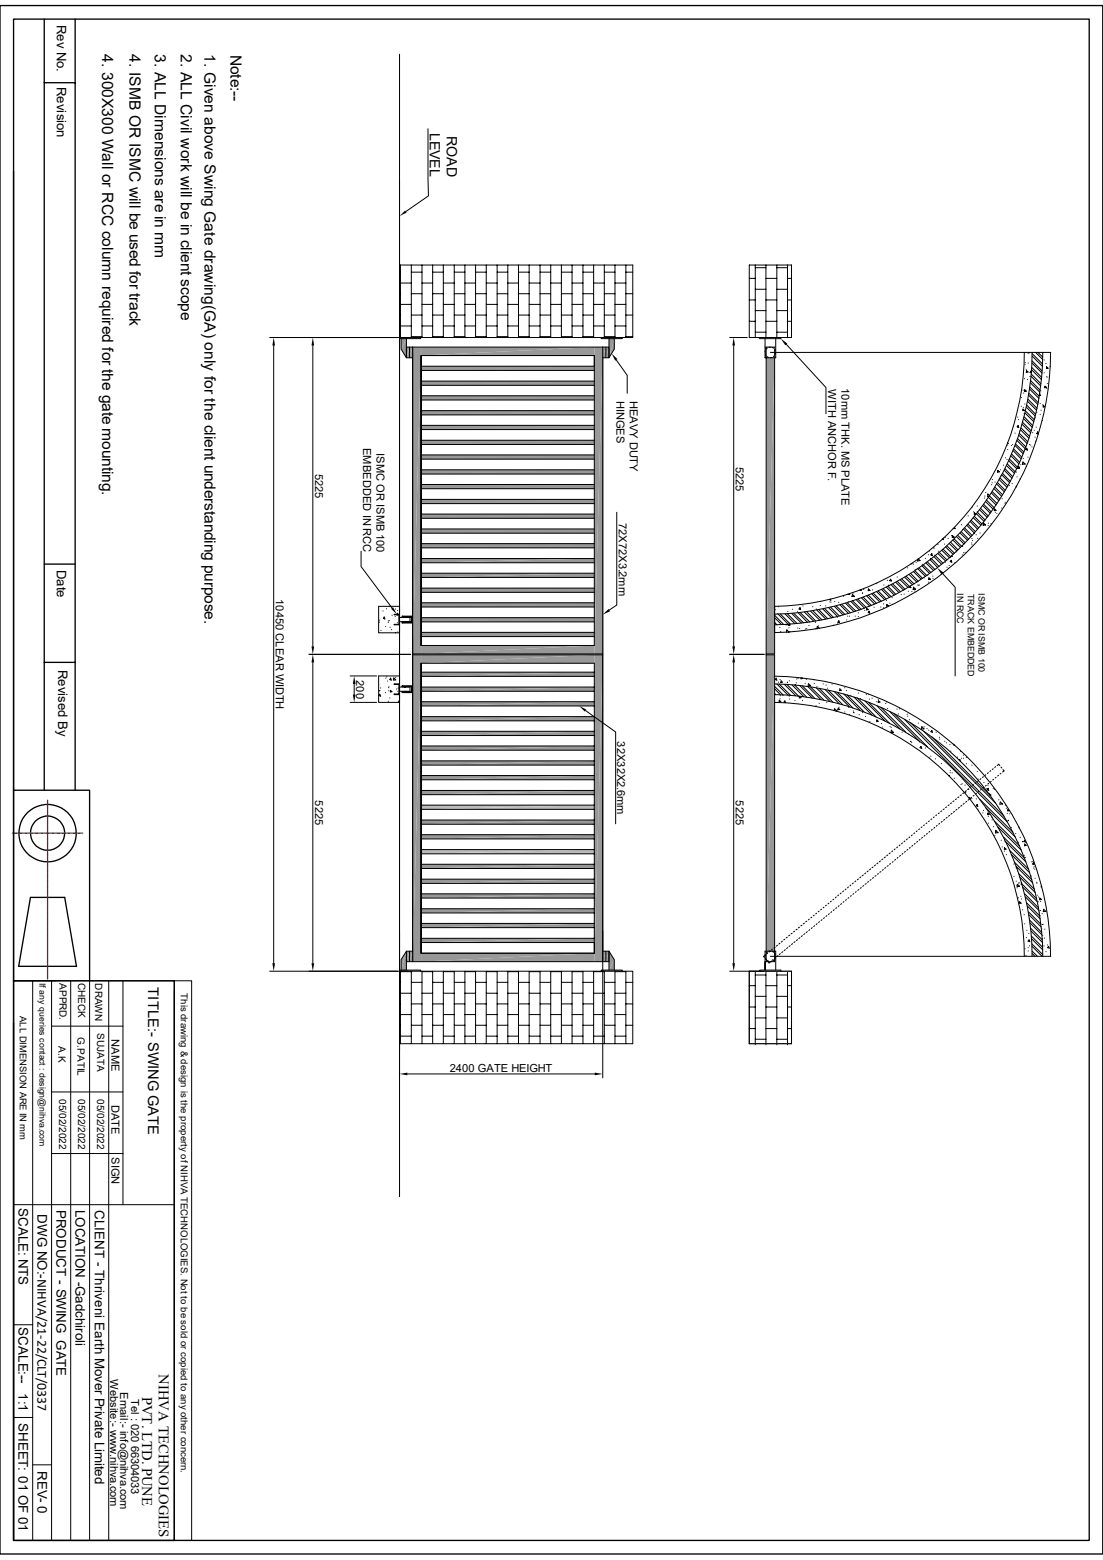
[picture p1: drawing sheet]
<svg xmlns="http://www.w3.org/2000/svg" width="210mm" height="297mm" viewBox="0 0 210 297" stroke-linecap="round" stroke-linejoin="round" font-family="sans-serif">
<g fill="#989898">
<path d="M113.2 124.7h1.6l-1.6 58.4z"/>
<path d="M114.8 124.7v58.4h-1.6z"/>
<path d="M80.2 181.5h33l-33 1.6z"/>
<path d="M80.2 183.1l33-1.6v1.6z"/>
<path d="M80.2 124.7h33l-33 1.6z"/>
<path d="M80.2 126.3l33-1.6v1.6z"/>
<path d="M78.6 124.7h1.6l-1.6 58.4z"/>
<path d="M80.2 124.7v58.4h-1.6z"/>
</g>
<path d="M80.2 67.7h33M114.8 66.1v58.4" fill="none" stroke="#000" stroke-width=".19"/>
<g fill="#989898">
<path d="M145.9 124.7h1.6l-1.6 56.4z"/>
<path d="M147.5 124.7v56.4h-1.6z"/>
<path d="M113.2 66.1h1.6l-1.6 58.4z"/>
<path d="M114.8 66.1v58.4h-1.6z"/>
<path d="M80.2 122.9h33l-33 1.6z"/>
<path d="M80.2 124.5l33-1.6v1.6z"/>
<path d="M80.2 120.4h33l-33 .8z"/>
<path d="M80.2 121.2l33-.8v.8z"/>
<path d="M80.2 117.6h33l-33 .8z"/>
<path d="M80.2 118.4l33-.8v.8z"/>
<path d="M80.2 114.8h33l-33 .8z"/>
<path d="M80.2 115.6l33-.8v.8z"/>
<path d="M80.2 112h33l-33 .8z"/>
<path d="M80.2 112.8l33-.8v.8z"/>
<path d="M80.2 109.1h33l-33 .8z"/>
<path d="M80.2 109.9l33-.8v.8z"/>
<path d="M80.2 106.3h33l-33 .8z"/>
<path d="M80.2 107.1l33-.8v.8z"/>
<path d="M80.2 103.5h33l-33 .8z"/>
<path d="M80.2 104.3l33-.8v.8z"/>
<path d="M80.2 100.7h33l-33 .8z"/>
<path d="M80.2 101.5l33-.8v.8z"/>
<path d="M80.2 97.9h33l-33 .8z"/>
<path d="M80.2 98.7l33-.8v.8z"/>
<path d="M80.2 95.1h33l-33 .8z"/>
<path d="M80.2 95.9l33-.8v.8z"/>
<path d="M80.2 92.2h33l-33 .8z"/>
<path d="M80.2 93l33-.8v.8z"/>
<path d="M80.2 89.5h33l-33 .8z"/>
<path d="M80.2 90.3l33-.8v.8z"/>
<path d="M80.2 86.6h33l-33 .8z"/>
<path d="M80.2 87.4l33-.8v.8z"/>
<path d="M80.2 83.8h33l-33 .8z"/>
<path d="M80.2 84.6l33-.8v.8z"/>
<path d="M80.2 81h33l-33 .8z"/>
<path d="M80.2 81.8l33-.8v.8z"/>
<path d="M80.2 78.2h33l-33 .8z"/>
<path d="M80.2 79l33-.8v.8z"/>
<path d="M80.2 75.4h33l-33 .8z"/>
<path d="M80.2 76.2l33-.8v.8z"/>
<path d="M80.2 72.6h33l-33 .8z"/>
<path d="M80.2 73.4l33-.8v.8z"/>
<path d="M80.2 69.7h33l-33 .8z"/>
<path d="M80.2 70.5l33-.8v.8z"/>
<path d="M80.2 66.1h33l-33 1.6z"/>
<path d="M80.2 67.7l33-1.6v1.6z"/>
<path d="M78.6 66.1h1.6l-1.6 58.4z"/>
<path d="M80.2 66.1v58.4h-1.6z"/>
<path d="M145.9 68.1h1.6l-1.6 56.4z"/>
<path d="M147.5 68.1v56.4h-1.6z"/>
<path d="M80.2 178.6h33l-33 .9z"/>
<path d="M80.2 179.5l33-.9v.9z"/>
<path d="M80.2 175.8h33l-33 .8z"/>
<path d="M80.2 176.6l33-.8v.8z"/>
<path d="M80.2 173h33l-33 .8z"/>
<path d="M80.2 173.8l33-.8v.8z"/>
<path d="M80.2 170.2h33l-33 .8z"/>
<path d="M80.2 171l33-.8v.8z"/>
<path d="M80.2 167.4h33l-33 .8z"/>
<path d="M80.2 168.2l33-.8v.8z"/>
<path d="M80.2 164.5h33l-33 .9z"/>
<path d="M80.2 165.4l33-.9v.9z"/>
<path d="M80.2 158.9h33l-33 .8z"/>
<path d="M80.2 159.7l33-.8v.8z"/>
<path d="M80.2 156.1h33l-33 .8z"/>
<path d="M80.2 156.9l33-.8v.8z"/>
<path d="M80.2 150.5h33l-33 .8z"/>
<path d="M80.2 151.3l33-.8v.8z"/>
<path d="M80.2 147.7h33l-33 .8z"/>
<path d="M80.2 148.5l33-.8v.8z"/>
<path d="M80.2 144.9h33l-33 .8z"/>
<path d="M80.2 145.7l33-.8v.8z"/>
<path d="M80.2 142h33l-33 .8z"/>
<path d="M80.2 142.8l33-.8v.8z"/>
<path d="M80.2 139.2h33l-33 .8z"/>
<path d="M80.2 140l33-.8v.8z"/>
<path d="M80.2 136.4h33l-33 .8z"/>
<path d="M80.2 137.2l33-.8v.8z"/>
<path d="M80.2 133.6h33l-33 .8z"/>
<path d="M80.2 134.4l33-.8v.8z"/>
<path d="M80.2 130.8h33l-33 .8z"/>
<path d="M80.2 131.6l33-.8v.8z"/>
<path d="M80.2 128h33l-33 .8z"/>
<path d="M80.2 128.8l33-.8v.8z"/>
</g>
<g fill="none" stroke="#000" stroke-width=".19">
<path d="M78.6 66.1v58.4M80.2 69.7h33v-2v55.2M80.2 67.7v55.2M80.2 70.5h33M80.2 72.6h33M80.2 73.4h33M80.2 75.4h33M80.2 76.2h33M80.2 78.2h33M80.2 79h33M80.2 81h33M80.2 81.8h33"/>
<path d="M80.2 83.8h33M80.2 84.6h33M80.2 86.6h33M80.2 87.4h33M80.2 89.5h33M80.2 90.3h33M80.2 92.2h33M80.2 93h33M80.2 95.1h33M80.2 95.9h33M80.2 97.9h33M80.2 98.7h33"/>
<path d="M80.2 100.7h33M80.2 101.5h33M80.2 103.5h33M80.2 104.3h33M80.2 106.3h33M80.2 107.1h33M80.2 109.1h33M80.2 109.9h33M80.2 112h33M80.2 112.8h33M80.2 114.8h33M80.2 115.6h33"/>
<path d="M80.2 117.6h33M80.2 118.4h33M80.2 120.4h33M80.2 121.2h33"/>
</g>
<g fill="#989898">
<path d="M78 66.1h.6l-.6 2z"/>
<path d="M78.6 66.1v2h-.6z"/>
<path d="M77.4 66.1h.6l-.6 2z"/>
<path d="M78 66.1v2h-.6z"/>
<path d="M76.4 64.5h1l-1 2z"/>
<path d="M77.4 64.5v3.6l-1-1.6z"/>
</g>
<path d="M80.2 67.7v55.2v-55.2h33M114.8 66.1h-36.2v58.4" fill="none" stroke="#000" stroke-width=".19"/>
<g fill="#989898">
<path d="M116 64.5h1l-1 3.6z"/>
<path d="M117 64.5v2l-1 1.6z"/>
<path d="M115.4 66.1h.6l-.6 2z"/>
<path d="M116 66.1v2h-.6z"/>
<path d="M114.8 66.1h.6l-.6 2z"/>
<path d="M115.4 66.1v2h-.6z"/>
</g>
<g fill="none" stroke="#000" stroke-width=".19">
<path d="M76.1 10.3v217.5M76.1 50.5h44.4v13.8h-44.4M76.1 51.8h.1M76.1 55.9h.1M76.1 60h.1M76.2 50.5v13.8M76.2 53.9h2.1M76.2 58h2.1M78.3 50.5v13.8M78.3 51.8h2M78.3 55.9h2M78.3 60h2"/>
<path d="M80.3 50.5v13.8M80.3 53.9h2.1M80.3 58h2.1M82.4 50.5v13.8M82.4 51.8h2M82.4 55.9h2M82.4 60h2M84.4 50.5v13.8M84.4 53.9h2.1M84.4 58h2.1M86.5 50.5v13.8M86.5 51.8h2"/>
<path d="M86.5 55.9h2M86.5 60h2M88.5 50.5v13.8M88.5 53.9h2.1M88.5 58h2.1M90.6 50.5v13.8M90.6 51.8h2M90.6 55.9h2M90.6 60h2M92.6 50.5v13.8M92.6 53.9h2.1M92.6 58h2.1"/>
<path d="M94.7 50.5v13.8M94.7 51.8h2M94.7 55.9h2M94.7 60h2M96.7 50.5v13.8M96.7 53.9h2M96.7 58h2M98.7 50.5v13.8M98.7 51.8h2.1M98.7 55.9h2.1M98.7 60h2.1M100.8 50.5v13.8"/>
<path d="M100.8 53.9h2M100.8 58h2M102.8 50.5v13.8M102.8 51.8h2.1M102.8 55.9h2.1M102.8 60h2.1M104.9 50.5v13.8M104.9 53.9h2M104.9 58h2M106.9 50.5v13.8M106.9 51.8h2M106.9 55.9h2"/>
<path d="M106.9 60h2M108.9 50.5v13.8M108.9 53.9h2.1M108.9 58h2.1M111 50.5v13.8M111 51.8h2M111 55.9h2M111 60h2M113 50.5v13.8M113 53.9h2.1M113 58h2.1M115.1 50.5v13.8"/>
<path d="M115.1 51.8h2M115.1 55.9h2M115.1 60h2M117.1 50.5v13.8M117.1 53.9h2.1M117.1 58h2.1M119.2 50.5v13.8M119.2 51.8h1.3M119.2 55.9h1.3M119.2 60h1.3M76.1 64.1h.1M76.2 62.1h2.1"/>
<path d="M76.4 64.5v2l1 1.6v-3.6M78 66.1v2M78.3 64.1h2M78.6 66.1h-1.2v2h1.2M80.1 64.3v.2h-4v.2M80.3 62.1h2.1M82.4 64.1h2M84.4 62.1h2.1M86.5 64.1h2M88.5 62.1h2.1M90.6 64.1h2M92.6 62.1h2.1"/>
<path d="M94.7 64.1h2M96.7 62.1h2M98.7 64.1h2.1M100.8 62.1h2M102.8 64.1h2.1M104.9 62.1h2M106.9 64.1h2M108.9 62.1h2.1M111 64.1h2M113 62.1h2.1M114.5 64.3v.2h4v-.2M114.8 68.1h1.2v-2h-1.2v58.4h-36.2"/>
<path d="M115.1 64.1h2M115.4 66.1v2M116 64.5v3.6l1-1.6v-2M117.1 62.1h2.1M119.2 64.1h1.3M80.2 122.9h33M114.8 124.7v58.4M80.2 181.5h33"/>
</g>
<path d="M76.1 64.4h4M114.5 64.4h4" fill="none" stroke="#989898" stroke-width=".21"/>
<path d="M114.8 124.5v.2" fill="none" stroke="#0f0" stroke-width=".19"/>
<g fill="#bababa">
<path d="M80.2 161.8h33l-33 .8z"/>
<path d="M80.2 162.6l33-.8v.8z"/>
<path d="M80.2 153.3h33l-33 .8z"/>
<path d="M80.2 154.1l33-.8v.8z"/>
</g>
<g fill="none" stroke="#000" stroke-width=".19">
<path d="M78.6 124.7v58.4M80.2 126.3v55.2M80.2 139.2h33M80.2 137.2h33M80.2 136.4h33M80.2 134.4h33M80.2 133.6h33M80.2 131.6h33M80.2 130.8h33M80.2 128.8h33M80.2 128h33M113.2 126.3v55.2"/>
<path d="M80.2 159.7h33M80.2 158.9h33M80.2 156.9h33M80.2 156.1h33M80.2 154.1h33M80.2 153.3h33M80.2 151.3h33M80.2 150.5h33M80.2 148.5h33M80.2 147.7h33M80.2 145.7h33M80.2 144.9h33"/>
<path d="M80.2 142.8h33M80.2 142h33M80.2 140h33M80.2 179.5h33M80.2 178.6h33M80.2 176.6h33M80.2 175.8h33M80.2 173.8h33M80.2 173h33M80.2 171h33M80.2 170.2h33M80.2 168.2h33"/>
<path d="M80.2 167.4h33M80.2 165.4h33M80.2 164.5h33M80.2 162.6h33M80.2 161.8h33"/>
</g>
<g fill="#989898">
<path d="M78 181.1h.6l-.6 2z"/>
<path d="M78.6 181.1v2h-.6z"/>
<path d="M77.4 181.1h.6l-.6 2z"/>
<path d="M78 181.1v2h-.6z"/>
<path d="M77.4 181.1l-1 3.6v-2z"/>
<path d="M77.4 181.1v3.6h-1z"/>
</g>
<path d="M78.6 124.7v58.4h36.2M80.2 181.5v-55.2v55.2h33" fill="none" stroke="#000" stroke-width=".19"/>
<g fill="#989898">
<path d="M116 181.1l1 1.6-1 2z"/>
<path d="M117 182.7v2h-1z"/>
<path d="M115.4 181.1h.6l-.6 2z"/>
<path d="M116 181.1v2h-.6z"/>
<path d="M114.8 181.1h.6l-.6 2z"/>
<path d="M115.4 181.1v2h-.6z"/>
</g>
<g fill="none" stroke="#000" stroke-width=".19">
<path d="M76.1 34.4v165.5M142.7 50.5h8v13.8h-8zM142.7 53h1.1M142.7 57.1h1.1M143.8 50.5v13.8M143.8 51h2M143.8 55.1h2M143.8 59.1h2M145.8 50.5v13.8M145.8 53h2.1M145.8 57.1h2.1M147.9 50.5v13.8"/>
<path d="M147.9 51h2M147.9 55.1h2M147.9 59.1h2M149.9 50.5v13.8M149.9 53h.8M149.9 57.1h.8M142.7 61.2h1.1M143.8 63.2h2M145.7 64.5v1.6M145.8 61.2h2.1M147.5 66.1v58.4M147.9 63.2h2"/>
<path d="M149.9 61.2h.8M193.8 79.4h.1M193.9 79.9h.1M194.4 77.3h.1M194.5 75.7h.1M194.8 77.9l.3 .2-.3 .1zM194.8 74.3h.1M194.8 77.6h.1M194.9 74.8h.1M195 78.7h.1M195 72.1h.1M195.1 74.5v-.3l.3 .3h-.3"/>
<path d="M195.1 76.9h.1M195.2 69.4h.1M195.2 69h.1M195.4 70.3h.1M195.5 70.6l.2 .2-.3 .1zM195.6 72.3h.1M195.7 67.1v.1M195.7 69.1h.1M196 67.1l-.3 .1M196.1 71.7h.1M196.4 70.9l-.1-.2-.2 .2 .3 .1M183 99.9h.1"/>
<path d="M184.3 98.2h.1M185.1 96.5h.1M185.4 97.5h.1M185.5 97.6l.3 .3h-.3zM186.1 96.4h.1M186.1 97.4h.1M187.4 94.8h.1M187.5 94.4h.1M187.7 93.8h.1M188.4 94.4l-.3-.3-.1 .4h.3M188.8 92.3h.1M188.9 91.9h.1"/>
<path d="M188.9 91.3h.1M189.4 91.8h.1M189.9 89.9l.1-.3 .3 .2-.4 .1M190.1 89.7h.1M190.5 89.5h.1M190.6 90.6h.1M191.1 88.6h.1M191.4 87.2h.1M191.7 87.5h.1M191.9 84.8h.1M191.9 84.3v.2l-.1-.1M191.9 85.6h.1"/>
<path d="M192.1 87.5h.1M192.6 84.8h.1M192.8 84.6h.1M193.3 82.5h.1M193.8 81l.2 .4-.3-.1zM194.1 82.1h.1M194.7 80.3h.1M72.2 118.4h.1M72.3 118.1h.1M72.9 116.3h.1M73.2 117.5l.1 .4-.3-.2zM73.4 119.3h.1"/>
<path d="M73.6 115.9h.1M73.9 118.5h.1M73.9 118.2h.1M74 115.5h.1M74.1 118.2h.1M74.3 119.4h.1M74.5 119.9h.1M74.6 117.1h.1M75.2 117.3h.1M75.3 116h.1M75.6 117v-.2l.3 .2M75.6 117.1h.2"/>
<path d="M75.6 118.6h.1M75.7 116.2h.1M76.1 117.9v-.9h-1l.8 .1v1.8l-.8 .1h1M76.1 117.6h2v.8h-2M77 117.4v.2M77 118.4h.1M77.2 117.4v.2M77.2 118.4h.1M78.6 117.3h-2v.1h1.8v1h-1.8v.2h2M147.6 116.1h.1M148.1 116.8h.1M148.3 115.5h.1"/>
<path d="M150 116.4h.1M150.9 116h.1M151.8 116.5h.1M152.3 115.7l.1 .3h-.3zM152.9 115.4h.1M154.7 115.5h.1M155.4 116h.1M156.2 115.3h.1M156.3 114.6h.1M157.2 115.4h.1M158 114.6h.1M158.1 114l.1 .3-.3-.2"/>
<path d="M158.2 114.6h.1M158.9 114.5h.1M159.7 114.7h.1M160.6 113.5h.1M161.5 114.6h.1M161.7 113l.1 .1h-.3M162.3 114.3h.1M162.3 113.2l.4 .3-.5 .1zM162.4 112.9h.1M163.5 113.9h.1M163.9 112.3l.1 .1h-.3M164.2 112.9h.1"/>
<path d="M164.2 113h.1M164.4 112.2h.1M165.3 112.4l.1-.3 .3 .3-.4 .1M166.1 112.3h.1M166.9 111.1h.1M168.3 111.4h.1M169 110.5h.1M169.3 111.5l-.1-.1v.2M169.4 110.6h.1M169.6 110.3l.1 .3-.3-.1zM170.8 109.9h.1M172.8 108.1h.1"/>
<path d="M173.6 107.3l-.2 .1M173.9 107.4h.1M174.2 108.4h.1M174.4 107.1h.1M174.6 108.2h.1M174.8 106.4l.4 .3-.5 .1 .1-.3M175.6 107.4h.1M176.2 106.3h.1M176.8 105.6h.1M177 104.9h.1M177.3 106.5l-.1-.2v.3M177.4 105.4l.1 .4-.3-.1z"/>
<path d="M177.8 104.2h.1M177.8 104.4h.1M178 105.7h.1M178.6 103.7h.1M178.6 104.9h.1M179.5 102.6l.1 .1h-.2M179.7 102.4h.1M179.8 103.6h.1M180 102.4h.1M180.5 102.5h.1M181.1 102h.1M181.3 102.3l.1-.3 .3 .2-.4 .1"/>
<path d="M181.7 102.4h.1M181.7 100.5l.2 .1M181.9 100.6l-.4 .1M183.3 100.8h.1M72.2 131.5h.1M72.3 132.2l.2 .3-.4-.1zM72.3 131.5h.1M72.4 131h.1M72.5 120h.1M73.4 131.9h.1M73.4 129.1h.1M73.6 128.9h.1"/>
<path d="M73.8 129.7h.1M73.9 133.5h.1M74 130.9h.1M74 131.5h.1M74 130.8h.1M74.2 132.9h.1M74.4 129.1l.1 .4-.3-.1zM74.6 131.7l-.3-.3v.3h.3M75 129l.4 .5h-.5zM75.1 130.3h.8v1.8h-.8v.1h1M75.1 130.2h1M75.3 120.5h.1"/>
<path d="M75.3 128.9h.1M75.5 131.2h.1M75.7 131.6h.1M75.7 120.3h.1M75.8 131h.1M75.9 132.3h.1M76.1 130.8h2v.8h-2M76.1 133.5l-.2 .1 .2 .1M77 130.7v.1M77 131.6v.1M77.2 130.7v.1M77.2 131.6v.1"/>
<path d="M78.6 130.6h-2v.1h1.8v1h-1.8v.2h2M78.6 124.7h36.2v58.4h1.2v-2h-1.2M80.2 126.3h33M76.1 184.9h44.4v13.8h-44.4M76.1 184.5v.2h4v.2M76.1 187h.1M76.1 191.1h.1M76.1 195.2h.1M76.2 184.9v13.8M76.2 185h2.1M76.2 189.1h2.1M76.2 193.2h2.1"/>
<path d="M76.2 197.3h2.1M76.4 184.7v-2l1-1.6v3.6M78 181.1v2M78.3 184.9v13.8M78.3 187h2M78.3 191.1h2M78.3 195.2h2M78.6 181.1h-1.2v2h1.2M80.3 184.9v13.8M80.3 185h2.1M80.3 189.1h2.1M80.3 193.2h2.1"/>
<path d="M80.3 197.3h2.1M82.4 184.9v13.8M82.4 187h2M82.4 191.1h2M82.4 195.2h2M84.4 184.9v13.8M84.4 185h2.1M84.4 189.1h2.1M84.4 193.2h2.1M84.4 197.3h2.1M86.5 184.9v13.8M86.5 187h2"/>
<path d="M86.5 191.1h2M86.5 195.2h2M88.5 184.9v13.8M88.5 185h2.1M88.5 189.1h2.1M88.5 193.2h2.1M88.5 197.3h2.1M90.6 184.9v13.8M90.6 187h2M90.6 191.1h2M90.6 195.2h2M92.6 184.9v13.8"/>
<path d="M92.6 185h2.1M92.6 189.1h2.1M92.6 193.2h2.1M92.6 197.3h2.1M94.7 184.9v13.8M94.7 187h2M94.7 191.1h2M94.7 195.2h2M96.7 184.9v13.8M96.7 185h2M96.7 189.1h2M96.7 193.2h2"/>
<path d="M96.7 197.3h2M98.7 184.9v13.8M98.7 187h2.1M98.7 191.1h2.1M98.7 195.2h2.1M100.8 184.9v13.8M100.8 185h2M100.8 189.1h2M100.8 193.2h2M100.8 197.3h2M102.8 184.9v13.8M102.8 187h2.1"/>
<path d="M102.8 191.1h2.1M102.8 195.2h2.1M104.9 184.9v13.8M104.9 185h2M104.9 189.1h2M104.9 193.2h2M104.9 197.3h2M106.9 184.9v13.8M106.9 187h2M106.9 191.1h2M106.9 195.2h2M108.9 184.9v13.8"/>
<path d="M108.9 185h2.1M108.9 189.1h2.1M108.9 193.2h2.1M108.9 197.3h2.1M111 184.9v13.8M111 187h2M111 191.1h2M111 195.2h2M113 184.9v13.8M113 185h2.1M113 189.1h2.1M113 193.2h2.1"/>
<path d="M113 197.3h2.1M114.5 184.9v-.2h4v.2M115.1 184.9v13.8M115.1 187h2M115.1 191.1h2M115.1 195.2h2M115.4 181.1v2M116 184.7v-3.6l1 1.6v2M117.1 184.9v13.8M117.1 185h2.1M117.1 189.1h2.1M117.1 193.2h2.1"/>
<path d="M117.1 197.3h2.1M119.2 184.9v13.8M119.2 187h1.3M119.2 191.1h1.3M119.2 195.2h1.3M142.7 184.9v13.8M142.7 187.7h1.1M142.7 191.7h1.1M142.7 195.8h1.1M143.8 185.1v13.8M143.8 185.6h2M143.8 189.7h2"/>
<path d="M143.8 193.8h2M143.8 197.9h2M145.8 185.1v13.8M145.8 187.7h2.1M145.8 191.7h2.1M145.8 195.8h2.1M147.9 185.1v13.8M147.9 185.6h2M147.9 189.7h2M147.9 193.8h2M147.9 197.9h2M149.9 185.1v13.8"/>
<path d="M149.9 187.7h.8M149.9 191.7h.8M149.9 195.8h.8M150.7 184.9v13.8"/>
</g>
<path d="M76.1 184.8h4M114.5 184.8h4" fill="none" stroke="#989898" stroke-width=".21"/>
<path d="M142.7 198.7h8M142.7 184.9h8" fill="none" stroke="#0f0" stroke-width=".19"/>
<g fill="#989898">
<path d="M147.5 67.7l-.1 .4z"/>
<path d="M147.5 67.7v.4h-.1z"/>
<path d="M147.4 66.1h.1l-.1 .2z"/>
<path d="M147.5 66.1v.4l-.1-.2z"/>
<path d="M147.2 67.9l.2-.1-.2 .3z"/>
<path d="M147.4 67.8v.3h-.2z"/>
<path d="M147.2 66.1h.2l-.2 .2z"/>
<path d="M147.2 66.3l.2-.2v.2z"/>
<path d="M147.1 68l.1-.1z"/>
<path d="M147.2 67.9v.2h-.1z"/>
<path d="M147.1 66.1h.1z"/>
<path d="M147.1 66.2l.1-.1v.2z"/>
<path d="M146.7 66.1h.2z"/>
<path d="M146.7 68.1h.2z"/>
<path d="M146.9 68.1l.2-.1z"/>
<path d="M146.9 66.1h.2z"/>
<path d="M146.9 66.1l.2 .1z"/>
<path d="M146.5 66.1h.2z"/>
<path d="M146.5 68.1h.2z"/>
<path d="M146.3 68l.2 .1z"/>
<path d="M146.3 68.1h.2z"/>
<path d="M146.3 66.1h.2z"/>
<path d="M146.3 66.2l.2-.1z"/>
<path d="M146.1 67.9l.2 .1-.2 .1z"/>
<path d="M146.1 68.1l.2-.1z"/>
<path d="M146.1 66.1h.2l-.2 .2z"/>
<path d="M146.1 66.3l.2-.2z"/>
<path d="M146 67.8l.1 .1-.1 .2z"/>
<path d="M146.1 67.9v.2h-.1z"/>
<path d="M146 66.1h.1l-.1 .2z"/>
<path d="M146.1 66.1l-.1 .2z"/>
<path d="M145.9 67.7l.1 .1-.1 .3z"/>
<path d="M146 67.8v.3h-.1z"/>
<path d="M145.9 66.1h.1l-.1 .4z"/>
<path d="M146 66.1l-.1 .4z"/>
</g>
<g fill="none" stroke="#000" stroke-width=".19">
<path d="M81.5 24.5l.1 12.8-4.3 3M51.4 64.3h26.2M52.1 65.8v117.6M59.6 65.8v57.3M117.3 68.5l2.1 3v3.4M138.9 64.3h3.4M139.7 65.8v57.3M144.7 64.3v.2h4v-.2M145.7 66.8v.2M145.8 67.4v.2M146.1 66.3l-.2 .2M146.1 67.9l.2 .1"/>
<path d="M146.7 66.1h-.3M146.7 67.1h53.4M146.9 68.1h-.2M147.1 66.2l.2 .1M147.4 67.7l-.1 .2M147.5 66.1h-1.6v117h1.6v-58.4h-1.6M147.5 66.5l.1 .3M147.7 67.1l-.1 .3M147.7 64.5v3.6h-2v-2M149.7 65.6l7.6 8.2v5M194.9 79.7l1.7 1.7M195 79.4l1.6 1.6"/>
<path d="M195 67.1a48.4 48.4 0 0 1-47.5 48.3v5.1M195.2 78.7l1.6 1.6M195.3 78.3l1.6 1.6M195.5 77.6l1.6 1.6M195.5 77.2l1.7 1.7M195.7 76.4l1.7 1.7M195.7 76l1.7 1.7M195.9 75.3l1.7 1.7M195.9 74.9l1.8 1.7M196 74.1l1.8 1.8M196.1 73.7l1.8 1.7M196.2 72.9l1.8 1.8"/>
<path d="M196.3 72.5l1.7 1.8M196.3 71.7l1.9 1.8M196.4 71.2l1.8 1.9M196.4 70.4l1.9 1.9M196.5 70l1.8 1.8M196.5 68.7l1.9 1.9M196.5 69.1l1.9 1.9M196.5 67.1a49.8 49.8 0 0 1-49 49.8M196.6 67.4l1.9 1.9M196.6 67.8l1.9 2M197.1 79.5h.1M197.2 67.1l1.3 1.4"/>
<path d="M197.4 78.6h.1M197.6 67.1l.9 .9M198 75l.1 .3-.2-.1M198 76.8h.1M198 78.9h.1M198.2 74.4h.1M198.2 78.1h.1M198.5 77h.1M198.5 67.1a51.9 51.9 0 0 1-51 51.9M198.6 77.5v-.3l.3 .2-.3 .1M198.8 68.5h.1M198.8 71h.1"/>
<path d="M199.1 69.2h.1M199.2 71.8h.1M199.3 69.9l.3 .2h-.3zM199.3 73.7l-.3-.2-.1 .3h.4M199.3 74h.1M199.4 73h.1M199.5 71.8h.1M199.9 69.8h.1M200 67.1a53.4 53.4 0 0 1-52.5 53.3M117.4 97.5v17.7l-1.4 1M184.3 99.8l1.4 1.4M184.7 99.3l1.4 1.5"/>
<path d="M184.9 99.1l1.5 1.4M185.3 98.6l1.5 1.4M185.5 98.3l1.5 1.5M185.9 97.8l1.5 1.5M186.1 97.6l1.5 1.4M186.5 97.1l1.5 1.4M186.7 96.8l1.5 1.5M187.1 96.3l1.5 1.4M187.2 99.5l.5 .4-.5 .1zM187.3 96l1.4 1.5M187.7 95.5l1.4 1.4M187.8 95.2l1.5 1.5"/>
<path d="M188.2 99.6h.1M188.2 94.7l1.5 1.4M188.4 94.4l1.4 1.4M188.7 99.7h.1M188.8 93.9l1.4 1.4M188.9 93.6l1.5 1.4M189.3 93l1.4 1.5M189.3 97.2l.1-.3 .3 .3h-.4M189.4 92.8l1.5 1.4M189.5 97.5h.1M189.8 97.7h.1M189.8 92.2l1.4 1.4"/>
<path d="M189.9 91.9l1.5 1.4M190.2 91.3l1.5 1.5M190.4 91l1.5 1.5M190.7 96.7h.1M190.8 90.4l1.4 1.5M190.8 95h.1M190.9 90.1l1.5 1.6M191.2 89.5l1.5 1.6M191.3 95.9h.1M191.3 89.2l1.5 1.6M191.4 95.6h.1M191.6 88.6l1.6 1.5"/>
<path d="M191.8 88.3l1.5 1.5M192.1 87.7l1.5 1.5M192.2 92.4h.1M192.2 87.4l1.5 1.5M192.5 86.8l1.5 1.5M192.6 86.4l1.5 1.6M192.7 92.1h.1M192.9 85.8l1.5 1.6M193 85.5l1.6 1.5M193.3 84.8l1.5 1.6M193.4 84.5l1.5 1.6M193.5 89.9h.1"/>
<path d="M193.6 92.6l-.1 .2M193.6 90.8h.1M193.6 83.9l1.6 1.5M193.8 83.5l1.5 1.6M193.8 88.9l.3 .2-.3 .1zM194 82.8l1.6 1.7M194.1 88.9h.1M194.1 82.5l1.6 1.6M194.2 91.2h.1M194.3 81.8l1.6 1.6M194.4 88.5h.1M194.4 81.5l1.6 1.6"/>
<path d="M194.6 80.8l1.7 1.6M194.7 80.4l1.6 1.6M194.8 88l.4 .3-.5 .1zM194.8 87.3h.1M195.4 88.8h.1M195.5 85.3l.1 .4-.3-.1zM195.7 87h.1M196 84.6h.1M196.2 84.8h.1M196.5 85.1h.1M196.6 82.4h.1M196.9 81.9h.1"/>
<path d="M197.1 83.2h.1M197.2 84h.1M197.3 81.3h.1M197.5 82.2h.1M197.6 82.3l.1 .3h-.3zM198.5 80.1h.1M68.7 104.9v3l5.9 7.8M76.1 117v-1.6h-4v5.1h4v-1.5M147.5 117.6l1.3 1.3M147.5 117.1l1.7 1.8M147.5 118.5l.4 .5M148.2 116.9l1.9 1.9"/>
<path d="M148.5 119.5h.1M148.6 116.9l1.9 1.9M149.5 116.9l1.8 1.8M149.6 118.9h.3M149.9 118.9h.1M149.9 116.8l1.9 1.9M150.2 118.8l-.1 .2 .3 .1M150.2 119.5h.1M150.3 118.8l.1 .3M150.7 116.8l1.9 1.8M151.1 116.8l1.9 1.8M151.9 119.6h.1"/>
<path d="M152 116.7l1.8 1.8M152.2 119.7h.1M152.4 116.6l1.8 1.8M153.2 116.5l1.7 1.8M153.3 119.8h.1M153.6 119.7h.1M153.6 116.5l1.7 1.7M154 119.1h.1M154.3 116.4l1.8 1.7M154.8 116.3l1.7 1.7M155.2 118.5h.1M155.3 119.7h.1"/>
<path d="M155.5 116.2l1.7 1.7M155.6 119.7h.1M155.8 119.2h.1M155.9 116.1l1.7 1.7M156 119.6l-.4-.3-.1 .4M156.7 116l1.7 1.6M157 115.9l1.7 1.7M157.8 115.7l1.6 1.6M158.2 115.6l1.6 1.7M158.7 119h.1M158.9 115.4l1.6 1.7M159.2 115.4l1.7 1.6"/>
<path d="M159.4 118.6h.1M159.4 117.5h.1M159.7 118.2l.2 .3-.3-.1zM159.9 115.1l1.6 1.7M160 117.3h.1M160.3 115.1l1.6 1.6M161 114.9l1.6 1.6M161.2 118h.1M161.3 114.8l1.6 1.5M161.4 117.3h.1M161.7 117.3h.1M162 114.5l1.6 1.6"/>
<path d="M162.3 114.4l1.7 1.6M162.8 117.3h.1M163 114.2l1.6 1.6M163.4 114.1l1.5 1.6M163.4 117.4h.1M163.4 116.7h.1M164 113.8l1.6 1.6M164.4 113.7l1.5 1.6M164.6 116.2h.1M165 113.5l1.5 1.5M165.3 116l-.3-.2v.3h.3M165.4 113.3l1.5 1.6"/>
<path d="M165.5 116.4l.1 .3-.3-.1zM166 113.1l1.5 1.5M166.3 112.9l1.5 1.6M166.4 115.6h.1M166.9 112.6l1.5 1.6M167.2 112.5l1.5 1.5M167.7 115.6h.1M167.9 112.2l1.5 1.5M168.1 112.1l1.6 1.5M168.2 115h.1M168.2 115.7h.1M168.8 114.3h.1"/>
<path d="M168.8 111.8l1.5 1.5M168.9 115.1l.3 .3h-.4zM169.1 111.6l1.5 1.6M169.4 114.9h.1M169.7 111.3l1.5 1.5M169.8 113.8h.1M169.9 115.1h.1M170 111.2l1.4 1.4M170.6 110.9l1.4 1.5M170.9 110.7l1.4 1.5M171.4 110.4l1.5 1.4M171.6 113.2h.1"/>
<path d="M171.7 110.2l1.5 1.5-.1 .1 .3 .1-.1-.3M172.1 113.1h.1M172.3 109.9l1.4 1.4M172.6 109.7l1.4 1.5M172.9 112.6h.1M173.1 109.4l1.5 1.4M173.4 109.2l1.4 1.5M173.6 112.6h.1M173.9 111.8l.4 .4h-.4zM173.9 108.8l1.5 1.5M174.2 112.5h.1M174.2 108.7l1.4 1.4"/>
<path d="M174.8 108.3l1.4 1.4M174.8 111.4h.1M175 108.1l1.4 1.5M175 111.4h.1M175.6 107.7l1.4 1.5M175.8 107.6l1.4 1.4M175.9 110h.1M176.3 107.2l1.5 1.4M176.6 107l1.4 1.4M176.6 109.5h.1M176.8 110.8h.1M176.9 110l.3 .3h-.4z"/>
<path d="M177.1 106.6l1.4 1.4M177.4 106.4l1.4 1.4M177.6 109.7h.1M177.6 110.1h.1M177.8 106l1.5 1.4M178.1 105.8l1.4 1.4M178.6 105.4l1.4 1.4M178.9 105.2l1.4 1.4M179.3 104.8l1.5 1.4M179.5 109.2l2.4 2.6v16.9M179.6 104.6l1.4 1.4-.1 .1M179.6 109.1h.1"/>
<path d="M180 107.1h.1M180 104.1l1.5 1.4M180.3 108h.1M180.3 103.9l1.4 1.4M180.7 107.7h.1M180.8 103.5l1.4 1.4M181 103.3l1.4 1.4M181.1 106.7l.1 .3-.3-.1zM181.2 105.8l.1 .1M181.3 105.9l-.3 .1M181.4 102.8l1.5 1.4M181.7 102.6l1.4 1.4"/>
<path d="M181.8 107.1h.1M182 105.1h.1M182.1 102.2l1.5 1.4M182.4 101.9l1.4 1.4M182.8 101.5l1.4 1.4M183 101.2l1.4 1.5M183.2 105.7h.1M183.3 103.9h-.1M183.4 105.2h.1M183.5 100.8l1.4 1.4M183.7 100.5l1.4 1.4M183.7 105.2h.1"/>
<path d="M184.1 100l1.4 1.5M185 103.4h.1M185 102.5h.1M185 103.7h.1M185.2 102.9h.1M185.5 101.5v.1M185.8 101.8h.1M186.1 102.5h.1M186.6 101.5h.1M188.1 100.1h.1M188.6 100.1h.1M58.8 124.6h19.4"/>
<path d="M59.6 126.1v57.3M66.7 133.7h5M66.7 128.7h5M67.4 130.2v2M75.1 130.2v.1M76.1 131.2v-2.5h-4v5h4v-1.5M78.6 124.5v.2M111.5 135.3l5.7 4.1v17.4M138.9 124.6h6.6M139.7 126.1v57.3M145.9 124.5h1.6M147.5 133.7a48.3 48.3 0 0 1 47.5 48.4"/>
<path d="M147.5 132.2a49.9 49.9 0 0 1 49 49.9M147.5 130.7l1.6 1.6M147.5 132l.2 .2M147.5 128.7a53.3 53.3 0 0 1 52.5 53.4M147.5 131.1l1.1 1.1M147.5 130.2a51.9 51.9 0 0 1 51 51.9M147.8 129.1l.1 .4-.3-.1zM147.9 130.2l2.1 2.1M148.2 129.9h.1M148.4 133.3l.3 .3h-.4zM148.4 130.3l2.1 2.1M148.5 133.1h.1"/>
<path d="M148.5 129.4h.1M148.5 132.5h.1M148.6 120.2h.1M148.7 129.9v-.3l.3 .3-.3 .1M149.1 132.4h.1M149.4 130.3l2.1 2.2M149.4 133.4l.2 .4-.3-.1zM149.8 130.3l2.2 2.2M149.9 130h.1M149.9 129.9h.1M150.1 120.4h.1l-.4-.5-.1 .5M150.2 132.3h.1"/>
<path d="M150.2 132.5h.1M150.3 129.6h.1M150.3 133.1h.1M150.4 120.3h.1M150.8 130.4l2.2 2.2M151.3 130.4l2.3 2.3M151.3 133.4h.1M151.5 130.4h.1M151.5 130.4h-.1M151.6 130h.1M151.7 129.3h.1M151.9 132.6h.1"/>
<path d="M151.9 129.2h.1M152.2 132.6l.3 .2-.3 .1zM152.3 130.5l2.3 2.4M152.7 129l.1 .2h-.3v-.2M152.8 133.3h.1M152.8 130.6l2.4 2.4M153.3 130.1h.1M153.5 129.3h.1M153.7 130.6h.1M153.8 130.7l2.5 2.5M153.9 130.2l.4 .4h-.4zM154.3 130.8l2.5 2.5"/>
<path d="M155 129.4h.1M155 130.1h.1M155.4 134.4h.1M155.4 131l2.6 2.5M155.5 130.7h.1M156 133.9h.1M156 131.1l2.6 2.6M156.7 130.2h.1M157.1 131.3l2.7 2.7M157.3 130.4h.1M157.4 133.7h.1M157.5 131h.1"/>
<path d="M157.7 131.4l2.7 2.8M158.4 130.3h.1M158.8 135.3l.1-.3 .4 .3-.2 .1M158.8 131.7l2.9 2.8M159.4 135.2h.1M159.4 131.8l3 3M159.6 134.8l.3 .3h-.3zM159.7 134.7h.1M159.9 131.1l.3 .3-.3 .1zM160.7 132.1l3.1 3.2M160.8 135.6h.1M160.8 130.9h.1"/>
<path d="M161.2 131.5h.1M161.3 132.3l3.2 3.2M161.6 134.7h.1M161.8 136h.1M162 132.4h.1M162.5 135.4h.1M162.5 135.6h.1M162.6 135.7h.1M162.6 132.7l3.4 3.4M163.2 132.8h.1M163.3 132.9l3.5 3.6M163.4 132h.1"/>
<path d="M163.6 136.1h.1M163.8 133h.1M164.2 135.7h.1M164.7 133.4l3.8 3.8M164.8 136.4h.1M164.9 132.2h.1M165.4 133.7l4 4M165.4 132.2h.1M165.5 133.1h.1M165.6 137.4h.1M166 132.9h.1M166.9 137.4l.1-.3 .2 .2-.3 .1"/>
<path d="M166.9 133.6h.1M166.9 134.3l4.5 4.5M167.2 133.1h.1M167.6 133.6l-.3-.2-.1 .3h.4M167.7 134.7l4.8 4.7M167.8 137.8h.1M168 138.4h.1M168.6 133.9h.1M168.8 133.6h.1M169 134.9h.1M169.4 135.5l5.6 5.6M169.5 138.3h.1"/>
<path d="M169.7 138.5h.1M169.7 139l.4 .4-.5 .1zM170.3 135.9l6.3 6.3M170.8 135h.1M171 135.9h.1M171.2 135h.1M171.7 139.4h.1M172.3 137l19.5 19.5M172.7 136h.1M172.8 136.4h.1M173 139.7h.1M173.1 137h.1"/>
<path d="M173.4 137.6l17.8 17.8M174.8 137.7h.1M175.5 138.8h.4l-.4-.5-.1 .5M175.9 139.2l13.7 13.7M175.9 138.4h.1M176.5 138.7h.1M176.8 139h.1M177.4 139.1l.1 .3-.3-.1zM178.2 139.4h.1M172.8 159.7l-.2 .2M173.2 159.3l-.1 .2M173.4 141.2h.1"/>
<path d="M173.4 141.1h.1M173.6 141.4h.1M173.7 159l-.2 .1M174.2 158.6l-.2 .1M174.6 158.2l-.1 .1M175.1 141.3h.1M175.1 157.8l-.2 .1M175.2 159.8l-.2 .2M175.5 142.5l-.2-.4-.1 .3 .3 .1M175.6 157.4l-.2 .2M175.6 159.4l-.1 .2M176 157.1l-.1 .1"/>
<path d="M176.1 159l-.2 .2M176.2 142.4h.1M176.5 156.7l-.2 .1M176.6 158.7l-.2 .1M177 144.3h.1M177 156.3l-.2 .1M177 158.3l-.1 .2M177.2 144h.1M177.4 140.3l11.1 11.1M177.4 155.9l-.2 .1M177.5 157.9l-.2 .2M177.9 155.5l-.2 .2"/>
<path d="M178 157.5l-.2 .2M178.1 144.5h.1M178.4 155.2l-.2 .1M178.4 157.1l-.1 .2M178.9 140.4h.1M178.9 154.8l-.3 .1M178.9 156.8l-.2 .1M178.9 144h.1M178.9 140.7h.1M179.2 145.4h.1M179.3 154.4l-.2 .1M179.4 156.4l-.2 .1"/>
<path d="M179.8 154l-.2 .1M179.9 156l-.2 .2M179.9 141.1h.1M180.2 141.4h.1M180.3 153.6l-.3 .2M180.3 155.6l-.2 .2M180.7 147.7l.1 .1M180.7 153.2l-.2 .2M180.8 155.2l-.2 .2M180.8 141.7h.1M180.9 147.1h.1M180.9 146.7h.1"/>
<path d="M181 143h.1M181.2 152.9l-.2 .1M181.3 154.9l-.2 .1M181.3 147.2h.1M181.5 141.7h.1M181.7 152.5l-.3 .1M181.7 141.8v.1M181.7 148.2h.1M181.7 154.5l-.2 .1M181.8 141.9h-.1M182.1 152.1l-.2 .1M182.2 154.1l-.2 .2"/>
<path d="M182.3 144.1h.1M182.6 151.7l-.2 .1M182.7 153.7l-.2 .2M182.7 144.7l.1-.1 .1 .3M182.9 143h.1M183 149.4h.1M183 144.4h.1M183 151.3l-.2 .2M183.1 153.3l-.2 .2M183.2 149.2h.1M183.4 144.4h.1M183.4 143.8h.1"/>
<path d="M183.5 151l-.2 .1M183.6 153l-.2 .1M183.7 149.5h.1M183.8 150.9h.1M183.9 150.8h.1M184 144.2h.1M184 145.4h.1M184 150.5l-.2 .2M184.1 152.6l-.2 .1M184.4 150.3h.1M184.4 150.2l-.2 .1M184.5 152v-.2l.3 .3h-.1"/>
<path d="M184.5 152.2l-.2 .2M184.9 149.8l-.2 .1M185 151.8l-.2 .2M185 152.1h.1M185 145.7h.1M185.4 149.4l-.2 .2M185.5 151.4l-.2 .2M185.8 149l-.1 .2M185.9 152.1h.1M185.9 151l-.1 .2M186.1 146.9h.1M186.1 153.2l.1 .3-.3-.1z"/>
<path d="M186.2 154.1h.1M186.2 148.3h.1M186.3 148.6l-.2 .2M186.4 150.7l-.2 .1M186.6 152.2l6.3 6.3M186.8 148.3l-.2 .1M186.9 150.3l-.2 .1M187.1 154.8h.1M187.2 154.3h.1M187.2 147.9l-.1 .1M187.3 149.9l-.1 .1M187.3 149h.1"/>
<path d="M187.7 147.5l-.2 .2M187.7 153.8l5.6 5.5M187.8 149.5l-.2 .1M187.9 150.1h.1M188.1 154.8l.2 .3h-.3zM188.1 149.5h.1M188.1 150.1l.2 .4-.3-.1zM188.2 155.4h.1M188.2 156.7h.1M188.2 147.1l-.2 .2M188.3 149.1l-.2 .2M188.4 151.3h.1"/>
<path d="M188.4 151.2l.3 .2h-.2M188.6 146.7l-.1 .2M188.7 148.8l-.1 .1M188.8 155.6h.1M188.9 156.1h.1M189.1 150.2h.1M189.1 146.3l-.2 .2M189.1 157.4h.1M189.2 148.4l-.2 .1M189.4 156.3l4.7 4.7M189.4 150.3h.1M189.4 159h.1"/>
<path d="M189.6 146l-.2 .1M189.6 158.1l.4 .4-.5 .1zM189.7 148l-.2 .1M189.9 145.8l.3-.3 .2 .3M190 157.4l4.4 4.4M190.1 147.6l-.2 .1M190.2 152.3h.1M190.5 152.7l.4 .4h-.5zM190.6 147.2l-.2 .2M190.6 146l.2 .2M190.6 160h.1M191 146.5l.2 .3-.3 .2"/>
<path d="M191.1 159.4l4 4M191.4 153.3h.1M191.6 153.9h.1M191.8 154.9h.1M191.9 154.1l.3 .2-.3 .1zM191.9 156.2h.1M191.9 156.3h.1M192.2 154.9h.1M192.5 157.5h.1M193.4 158.7h.1M194 157.5h.1M194.1 157.6h.1"/>
<path d="M194.2 159.4h.1M195.1 160l.1 .3-.3-.1zM76.1 177.3v27.9M114.8 177.3v27.9M148 180l-.2 .1M148.5 179.6l-.2 .1M149 179.2l-.2 .2M149.4 178.8l-.2 .1M149.9 178.4l-.2 .2M150.4 178.1l-.2 .1M150.8 177.7l-.2 .1M150.9 179.7l-.2 .1"/>
<path d="M151.3 177.3l-.2 .1M151.4 179.3l-.2 .2M151.8 176.9l-.2 .1M151.8 178.9l-.2 .2M152.2 176.5l-.2 .2M152.3 178.5l-.2 .2M152.7 176.1l-.2 .2M152.8 178.1l-.2 .2M153.2 175.8l-.2 .1M153.2 177.8l-.2 .1M153.6 175.4l-.2 .1M153.7 177.4l-.2 .1"/>
<path d="M154.1 175l-.2 .1M154.2 177l-.2 .2M154.6 174.6l-.2 .2M154.6 176.6l-.1 .2M155 174.2l-.1 .2M155.1 176.2l-.2 .2M155.5 173.9l-.2 .1M155.6 175.9l-.2 .1M156 173.5l-.2 .1M156 175.5l-.1 .1M156.4 173.1l-.1 .1M156.5 175.1l-.2 .2"/>
<path d="M156.9 172.7l-.2 .1M157 174.7l-.2 .2M157.4 172.3l-.2 .2M157.4 174.3l-.1 .2M157.8 172l-.2 .1M157.9 173.9l-.2 .2M158.3 171.6l-.2 .1M158.4 173.6l-.2 .1M158.8 171.2l-.2 .1M158.8 173.2l-.1 .2M159.2 170.8l-.2 .1M159.3 172.8l-.2 .2"/>
<path d="M159.7 170.4l-.2 .2M159.8 172.4l-.2 .2M160.1 170l-.1 .2M160.2 172l-.1 .2M160.6 169.6l-.2 .2M160.7 171.7l-.2 .1M161.1 169.2l-.2 .2M161.2 171.3l-.2 .1M161.5 168.9l-.1 .1M161.6 170.9l-.1 .1M162 168.5l-.2 .2M162.1 170.5l-.2 .1"/>
<path d="M162.5 168.1l-.2 .2M162.6 170.1l-.2 .2M162.9 167.7l-.1 .2M163 169.8l-.1 .1M163.4 167.3l-.2 .2M163.5 169.4l-.2 .1M163.9 167l-.2 .1M164 169l-.2 .1M164.4 166.6l-.2 .2M164.5 168.6l-.2 .1M164.8 166.2l-.2 .2M164.9 168.2l-.2 .2"/>
<path d="M165.3 165.8l-.2 .2M165.4 167.9l-.2 .1M165.8 165.4l-.2 .2M165.9 167.5l-.2 .1M166.2 165.1l-.2 .1M166.3 167.1l-.2 .1M166.7 164.7l-.2 .1M166.8 166.7l-.2 .1M167.2 164.3l-.2 .2M167.3 166.3l-.3 .2M167.6 163.9l-.2 .2M167.7 165.9l-.2 .2"/>
<path d="M168.1 163.5l-.2 .2M168.2 165.6l-.2 .1M168.6 163.2l-.2 .1M168.7 165.2l-.3 .1M169 162.8l-.2 .1M169.1 164.8l-.2 .1M169.5 162.4l-.2 .2M169.6 164.4l-.2 .1M170 162l-.2 .2M170.1 164l-.2 .2M170.4 161.6l-.1 .2M170.5 163.6l-.2 .2"/>
<path d="M170.9 161.2l-.2 .2M171 163.2l-.2 .2M171.4 160.9l-.2 .1M171.4 162.9l-.1 .1M171.8 160.5l-.1 .2M171.9 162.5l-.2 .1M172.3 160.1l-.2 .2M172.4 162.1l-.2 .2M172.8 161.7l-.1 .2M173.3 161.3l-.2 .2M173.8 161l-.2 .1M174.2 160.6l-.1 .1"/>
<path d="M174.7 160.2l-.2 .2M190.8 161.2h.1M191.2 161.7l.1-.3 .3 .3-.3 .1M191.2 160.1h.1M191.2 162.1h.1M191.5 160.3l3.8 3.8M191.6 162.7h.1M192.3 162l3.5 3.5M192.7 162.8l3.3 3.4M193 164.5h.1M193 166.9h.1M193.1 164.2h.1"/>
<path d="M193.3 164.3l3.2 3.2M193.5 167.8h.1M193.5 165.2h.1M193.5 165l3.1 3.1M193.6 168.5h.1M193.6 165.4h.1M193.6 169h.1M193.7 168.8v-.4l.4 .3-.4 .1M193.7 165.8h.1M193.9 170.9h.1M193.9 160.4h.1M194 168.2h.1"/>
<path d="M194 168h.1M194 166.4l3 2.9M194.1 171.7l.3 .3h-.3zM194.2 167l2.9 2.9M194.4 170.6h.1M194.5 171.2h.1M194.5 168.1l-.1 .3 .2-.1 2.8 2.8M194.6 160.2h.1M194.7 173.2h.1M194.7 160.3h.1M194.8 169l2.7 2.7M195 174.2h.1"/>
<path d="M195 162.9h.1M195.1 175.9h.1M195.1 170.2l2.6 2.6M195.1 160.7l.3 .3h-.3zM195.2 163.2h.1M195.2 170.8l2.6 2.6M195.4 178.5h.1M195.5 177.1h.1M195.5 171.9l2.5 2.5M195.6 172.5l2.5 2.5M195.8 173.6l2.4 2.4M195.9 177.7h.1"/>
<path d="M195.9 178.9l.2 .4-.4-.1 .3-.3M195.9 174.2l2.3 2.3M196 175h.1M196.1 175.2l2.2 2.3M196.1 175.7l2.3 2.3M196.3 176.7l2.2 2.2M196.3 177.2l2.2 2.3M196.3 166.8h.1M196.4 178.2l2.1 2.2M196.4 164.1h.1M196.4 178.7l2.1 2.1M196.5 179.7l2 2"/>
<path d="M196.6 164h.1M196.8 164.3l.1 .3-.3-.1zM196.8 165.3h.1M196.9 165h.1M197 165.5h.1M197.1 167.2h.1M197.4 168.1h.1M197.4 168h.1M197.5 170.4h.1M197.7 171.7h.1M197.7 170.8h.1M197.9 173.7h.1"/>
<path d="M197.9 171h.1M198 171.3v-.3l.3 .2-.3 .1M198 174.3h.1M198.1 173.4h.1M198.1 171.6h.1M198.2 168.9h.1M198.3 176.9h.1M198.3 168.7l-.1 .1h.2M198.4 173.9h.1M198.5 176h.1M198.5 178.7h.1M198.5 178.1h.1"/>
<path d="M198.6 176h.1M198.7 173.3h.1M198.7 173.1l.4 .4-.5 .1 .1-.5M198.8 178.6h.1M198.9 176.9h.1M199.4 179.9h.1M2.6 186.7h30.6M6.2 186.7v106.6M9.8 195.4h13.6M9.8 186.7v106.6M13.5 186.7v106.6M17.1 186.7v106.6"/>
<path d="M20.7 186.7v106.6M23.4 186.7v42.7M33.2 186.7h3.3v106.6h-3.3zM33.2 188.6v104.7M51.4 184.9h26.2M142.7 184.9v13.8h8v-13.8h-11.8M144.7 184.9v-.2h4v.2M145.7 183.1v1.6v-3.6h2v3.6M145.7 181.9l-.3 .2 .1 .2M145.7 181.8v.2M145.7 182.4l.1 .2v-.2M145.8 182.5l.2 .4"/>
<path d="M146.1 181.3l-.2 .1M146.1 182.9l.2 .1M146.1 181.5l-.1 .2M146.4 181.1h.3M146.6 181.1l-.2 .2M146.7 182.1h53.4M146.9 183l-.5 .3-.1-.1M147.1 180.7l-.2 .2M147.1 181.1l.2 .2M147.2 182.7l-.2 .2M147.3 182.9l.1-.2zM147.5 181.6l.1 .2z"/>
<path d="M147.6 180.3l-.2 .2M147.6 182.3l-.2 .2M147.7 182.2l-.1 .2M148.1 181.9l-.2 .2M148.6 181.6l-.2 .1M149.1 181.2l-.3 .2M149.5 180.8l-.2 .2M150 180.4l-.2 .2M150.5 180l-.3 .2M195.2 180.6h.1M195.3 181.9h.1M195.7 181.1h.1"/>
<path d="M195.7 180.4h.1M196 180.1h.1M196.5 180.2l1.9 1.9M196.6 181.1l.9 1M196.6 181.6l.5 .5M198.8 180.1h.1M199.1 181.2h.1M199.6 180.2l.2 .3-.3-.1zM9.8 219.6h13.6M9.8 207.9h13.6M77.6 204.5h35.6M2.6 229.4h30.6"/>
<path d="M2.6 252.2h3.6M2.6 269.9h3.6M6.2 278.9h3.6"/>
</g>
<g fill="#000">
<path d="M76.1 41.1l1-1 .3 .4zM52.1 64.3l.3 1.5h-.5zM59.6 64.3l.2 1.5h-.5zM116.5 67.3l1.1 1.1-.5 .3zM139.7 64.3l.3 1.5h-.6zM148.7 64.5l1.2 .9-.4 .3zM74.5 115.9l.3-.3 .8 1.4zM114.8 117l1.1-1 .3 .4zM178.4 108.1l1.3 1-.4 .3zM59.3 123.1h.5l-.2 1.5zM59.6 124.6l.2 1.5h-.5zM67.4 128.7l.3 1.5h-.5z"/>
<path d="M67.2 132.2h.5l-.3 1.5zM110.3 134.4l1.3 .7-.3 .4zM139.4 123.1h.6l-.3 1.5zM139.7 124.6l.3 1.5h-.6zM51.9 183.4h.5l-.3 1.5zM59.3 183.4h.5l-.2 1.5zM139.4 183.4h.6l-.3 1.5zM76.1 204.5l1.5-.3v.5zM113.2 204.2l1.6 .3-1.6 .2z"/>
</g>
<g fill="none" stroke="#000" stroke-width=".25">
<path d="M0 1.1h210v294.8h-210zM2.6 3.6h204.8v289.7h-204.8zM8.4 3.6v146.9M8.4 15.7h5.9M14.3 3.6v146.9M2.6 32.6v117.9h14.5v36.2M8.4 107.4h5.9M8.4 126.1h5.9M2.6 150.5v36.2M5.8 170.9h6.5l2.3 13.1h-11zM2.6 186.7h30.6v106.6h-30.6zM2.6 194.8v98.5"/>
<circle cx="9.1" cy="158.6" r="5.5"/>
<circle cx="9.1" cy="158.6" r="3.3"/>
</g>
<g fill="none" stroke="#f00" stroke-width=".25">
<path d="M2.4 158.6h.4M2.9 158.6h.1M3.1 158.6h.7M3.9 158.6h.1M4.1 158.6h.7M4.9 158.6h.1M5.2 158.6h.6M5.9 158.6h.2M6.2 158.6h.6M6.9 158.6h.2M7.2 158.6h.6M8 158.6h.1"/>
<path d="M8.2 158.6h.6M9 158.6h.1M9.1 152.4v.4M9.1 153v.1M9.1 153.2v.7M9.1 154v.1M9.1 154.3v.6M9.1 155v.2M9.1 155.3v.6M9.1 156v.2M9.1 156.3v.6M9.1 157.1v.1"/>
<path d="M9.1 157.3v.6M9.1 158.1v.1M9.1 158.3v.7M9.1 159.1v.1M9.1 159.3v.7M9.2 158.6h.7M10 158.6h.2M10.3 158.6h.6M11 158.6h.2M11.3 158.6h.6M12.1 158.6h.1M12.3 158.6h.7"/>
<path d="M13.1 158.6h.1M13.3 158.6h.7M14.1 158.6h.1M14.4 158.6h.6M15.1 158.6h.1M15.4 158.6h.3M9.1 160.1v.1M9.1 160.4v.6M9.1 161.1v.1M9.1 161.4v.7M9.1 162.2v.1M9.1 162.4v.7"/>
<path d="M9.1 163.2v.1M9.1 163.4v.7M9.1 164.2v.1M9.1 164.5v.6M9.1 165.2v.2M9.1 165.5v.6M9.1 166.2v.2M9.1 166.5v.6M9.1 167.3v.1M9.1 167.5v.6M9.1 168.3v.1M9.1 168.5v.7"/>
<path d="M9.1 169.3v.1M9.1 169.5v.7M9.1 170.3v.2M9.1 170.6v.6M9.1 171.4v.1M9.1 171.6v.7M9.1 172.4v.1M9.1 172.6v.7M9.1 173.4v.1M9.1 173.7v.6M9.1 174.4v.1M9.1 174.7v.6"/>
<path d="M9.1 175.4v.2M9.1 175.7v.6M9.1 176.4v.2M9.1 176.7v.6M9.1 177.5v.1M9.1 177.7v.7M9.1 178.5v.1M9.1 178.8v.6M9.1 179.5v.2M9.1 179.8v.6M9.1 180.6v.1M9.1 180.8v.6"/>
<path d="M9.1 181.6v.1M9.1 181.8v.7M9.1 182.6v.1M9.1 182.8v.7M9.1 183.6v.1M9.1 183.9v.6M9.1 184.6v.1M9.1 184.9v.6M9.1 185.6v.2M9.1 185.9v.5"/>
</g>
<g font-size="3">
<text x="19.5" y="10.3" transform="rotate(90 19.5 10.3)">4. 300X300 Wall or RCC column required for the gate mounting.</text>
<text x="24.7" y="10.3" transform="rotate(90 24.7 10.3)">4. ISMB OR ISMC will be used for track</text>
<text x="29.5" y="10.3" transform="rotate(90 29.5 10.3)">3. ALL Dimensions are in mm</text>
<text x="34.4" y="10.3" transform="rotate(90 34.4 10.3)">2. ALL Civil work will be in client scope</text>
<text x="38.9" y="10.3" transform="rotate(90 38.9 10.3)">1. Given above Swing Gate drawing(GA) only for the client understanding purpose.</text>
<text x="43.9" y="10.4" transform="rotate(90 43.9 10.4)">Note:--</text>
</g>
<g font-size="2.8">
<text x="28.2" y="188" transform="rotate(90 28.2 188)">TITLE:- SWING GATE</text>
<text x="30.3" y="261.6" transform="rotate(90 30.3 261.6)">NIHVA TECHNOLOGIES</text>
<text x="27.1" y="265.9" transform="rotate(90 27.1 265.9)">PVT. LTD. PUNE</text>
</g>
<g font-size="2.7">
<text x="81.9" y="25.3" transform="rotate(90 81.9 25.3)">LEVEL</text>
<text x="85.1" y="25.9" transform="rotate(90 85.1 25.9)">ROAD</text>
</g>
<g font-size="2.5">
<text x="10.8" y="4.7" transform="rotate(90 10.8 4.7)">Rev No.</text>
<text x="10.8" y="16.6" transform="rotate(90 10.8 16.6)">Revision</text>
<text x="10.8" y="108.5" transform="rotate(90 10.8 108.5)">Date</text>
<text x="11" y="127.5" transform="rotate(90 11 127.5)">Revised By</text>
<text x="3.5" y="230" transform="rotate(90 3.5 230)">SCALE: NTS</text>
<text x="7.1" y="231.2" transform="rotate(90 7.1 231.2)">DWG NO:-NIHVA/21-22/CLT/0337</text>
<text x="10.8" y="230.3" transform="rotate(90 10.8 230.3)">PRODUCT - SWING GATE</text>
<text x="14.4" y="230.3" transform="rotate(90 14.4 230.3)">LOCATION -Gadchiroli</text>
<text x="18" y="230.4" transform="rotate(90 18 230.4)">CLIENT - Thriveni Earth Mover Private Limited</text>
<text x="3.5" y="252.7" transform="rotate(90 3.5 252.7)">SCALE:--</text>
<text x="3.5" y="265.3" transform="rotate(90 3.5 265.3)">1:1</text>
<text x="3.5" y="271" transform="rotate(90 3.5 271)">SHEET: 01 OF 01</text>
<text x="7.2" y="280" transform="rotate(90 7.2 280)">REV- 0</text>
</g>
<g font-size="2.1">
<text x="117.4" y="76.3" transform="rotate(90 117.4 76.3)">HINGES</text>
<text x="119.9" y="76.3" transform="rotate(90 119.9 76.3)">HEAVY DUTY</text>
<text x="157.7" y="74.1" transform="rotate(90 157.7 74.1)">WITH ANCHOR F.</text>
<text x="160.2" y="73.9" transform="rotate(90 160.2 73.9)">10mm THK. MS PLATE</text>
<text x="69.2" y="85.3" transform="rotate(90 69.2 85.3)">EMBEDDED IN RCC</text>
<text x="71.7" y="86.2" transform="rotate(90 71.7 86.2)">ISMC OR ISMB 100</text>
<text x="140.1" y="88.9" transform="rotate(90 140.1 88.9)">5225</text>
<text x="60" y="90.2" transform="rotate(90 60 90.2)">5225</text>
<text x="117.9" y="99.5" transform="rotate(90 117.9 99.5)">72X72X3.2mm</text>
<text x="52.5" y="114.1" transform="rotate(90 52.5 114.1)">10450 CLEAR WIDTH</text>
<text x="67.8" y="129.5" transform="rotate(90 67.8 129.5)">200</text>
<text x="117.5" y="141.1" transform="rotate(90 117.5 141.1)">32X32X2.6mm</text>
<text x="60" y="152.4" transform="rotate(90 60 152.4)">5225</text>
<text x="140.1" y="152.4" transform="rotate(90 140.1 152.4)">5225</text>
<text x="21.3" y="197.9" transform="rotate(90 21.3 197.9)">NAME</text>
<text x="85.6" y="204">2400 GATE HEIGHT</text>
<text x="21.3" y="210.3" transform="rotate(90 21.3 210.3)">DATE</text>
<text x="21.3" y="220.3" transform="rotate(90 21.3 220.3)">SIGN</text>
<text x="21" y="262.6" transform="rotate(90 21 262.6)">Website:- www.nihva.com</text>
<text x="22.9" y="265" transform="rotate(90 22.9 265)">Email:- info@nihva.com</text>
<text x="25" y="266.3" transform="rotate(90 25 266.3)">Tel : 020 66304033</text>
</g>
<g font-size="1.9">
<text x="11.3" y="187.2" transform="rotate(90 11.3 187.2)">APPRD.</text>
<text x="14.9" y="187.1" transform="rotate(90 14.9 187.1)">CHECK</text>
<text x="18.1" y="187.2" transform="rotate(90 18.1 187.2)">DRAWN</text>
<text x="14.8" y="197.5" transform="rotate(90 14.8 197.5)">G.PATIL</text>
<text x="18.5" y="196.7" transform="rotate(90 18.5 196.7)">SUJATA</text>
<text x="11.1" y="199.2" transform="rotate(90 11.1 199.2)">A.K</text>
<text x="11.3" y="209.3" transform="rotate(90 11.3 209.3)">05/02/2022</text>
<text x="14.9" y="209.3" transform="rotate(90 14.9 209.3)">05/02/2022</text>
<text x="18.5" y="209.3" transform="rotate(90 18.5 209.3)">05/02/2022</text>
</g>
<g font-size="1.8">
<text x="34.5" y="189.1" transform="rotate(90 34.5 189.1)">This drawing &amp; design is the property of NIHVA TECHNOLOGIES. Not to be sold or copied to any other concern.</text>
<text x="3.8" y="193.4" transform="rotate(90 3.8 193.4)">ALL DIMENSION ARE IN mm</text>
</g>
<g font-size="1.7">
<text x="182.2" y="112.9" transform="rotate(90 182.2 112.9)">IN RCC</text>
<text x="184.3" y="113.1" transform="rotate(90 184.3 113.1)">TRACK EMBEDDED</text>
<text x="186.3" y="112.9" transform="rotate(90 186.3 112.9)">ISMC OR ISMB 100</text>
<text x="7.5" y="187.2" transform="rotate(90 7.5 187.2)">If any queries contact : design@nihva.com</text>
</g>
</svg>
